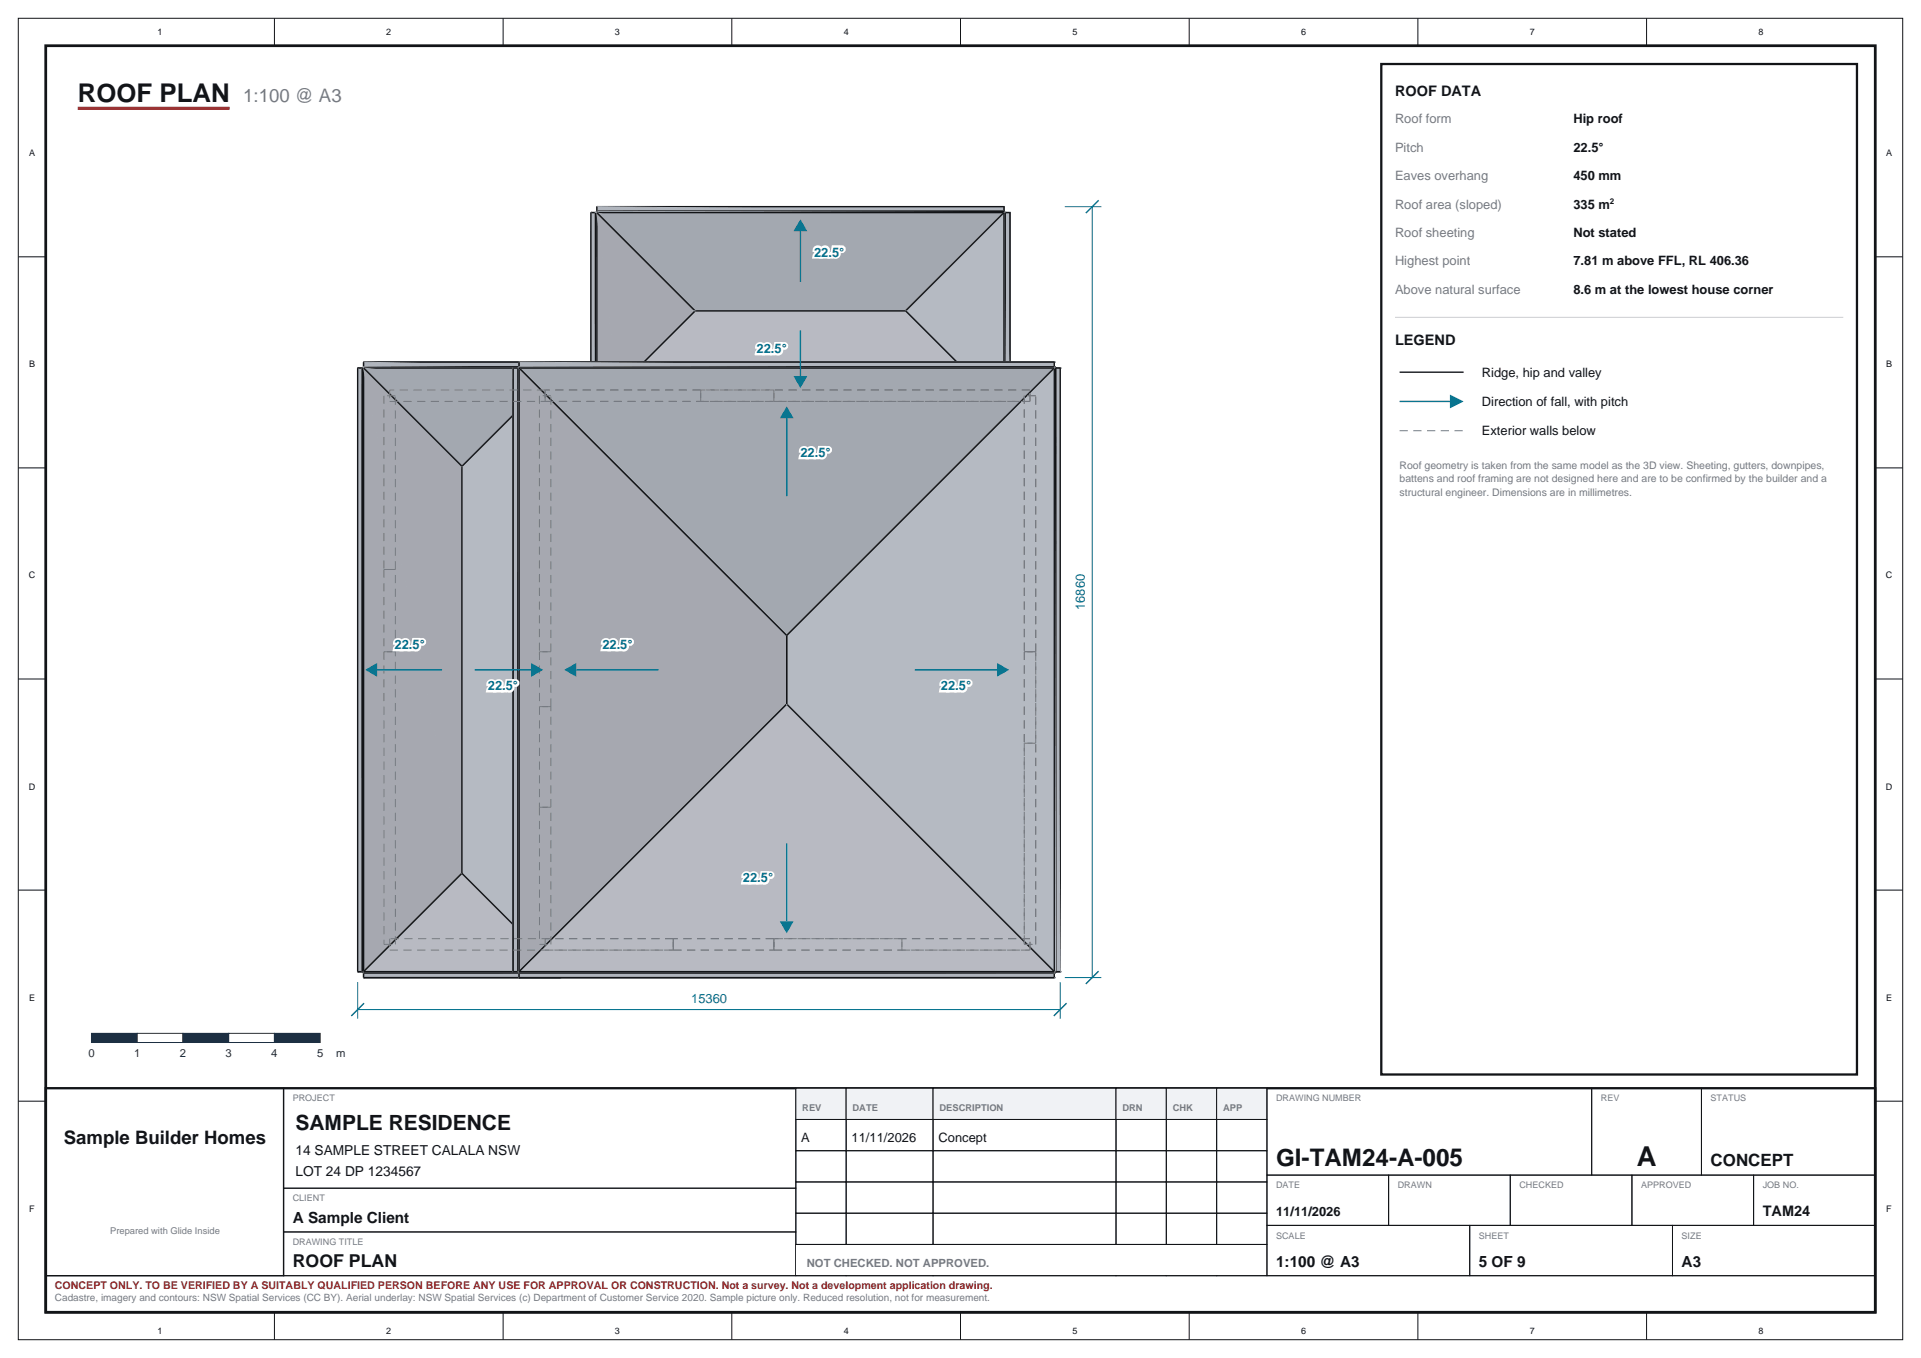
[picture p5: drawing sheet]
<svg xmlns="http://www.w3.org/2000/svg" width="420mm" height="297mm" viewBox="0 0 420 297" stroke-linecap="round" stroke-linejoin="round" font-family="sans-serif">
<g fill="none" stroke="#121417" stroke-width=".22">
<path d="M4 4h412v289h-412zM60 4v6M110 4v6M160 4v6M210 4v6M260 4v6M310 4v6M360 4v6M4 56.2h6M410 56.2h6M4 102.3h6M410 102.3h6"/>
<path d="M4 148.5h6M410 148.5h6M4 194.7h6M410 194.7h6M62 238h112v21.9h-112zM4 240.8h6M62 259.9h112v9.5h-112zM410 240.8h6M10 279h400M62 269.4h112v9.6h-112zM60 287v6M110 287v6"/>
<path d="M160 287v6M210 287v6M260 287v6M310 287v6M360 287v6"/>
</g>
<path d="M10 10h400v277h-400z" fill="none" stroke="#121417" stroke-width=".6" stroke-linecap="butt"/>
<path d="M10 238h400v49h-400z" fill="none" stroke="#121417" stroke-width=".5"/>
<path d="M10 238h52v41h-52z" fill="none" stroke="#121417" stroke-width=".3"/>
<g fill="#f0f2f5" stroke="#121417" stroke-width=".22">
<path d="M174 238h11v6.8h-11z"/>
<path d="M185 238h19v6.8h-19z"/>
<path d="M204 238h40v6.8h-40z"/>
<path d="M244 238h11v6.8h-11z"/>
<path d="M255 238h11v6.8h-11z"/>
<path d="M266 238h11v6.8h-11z"/>
</g>
<g fill="none" stroke="#121417" stroke-width=".22">
<path d="M174 244.8h11v6.9h-11zM174 251.7h11v6.8h-11zM174 258.5h11v6.8h-11zM185 244.8h19v6.9h-19zM185 251.7h19v6.8h-19zM185 258.5h19v6.8h-19zM204 244.8h40v6.9h-40zM204 251.7h40v6.8h-40zM204 258.5h40v6.8h-40zM244 244.8h11v6.9h-11zM244 251.7h11v6.8h-11zM244 258.5h11v6.8h-11z"/>
<path d="M255 244.8h11v6.9h-11zM255 251.7h11v6.8h-11zM255 258.5h11v6.8h-11zM266 244.8h11v6.9h-11zM266 251.7h11v6.8h-11zM266 258.5h11v6.8h-11zM174 265.3h11v6.9h-11zM174 272.2h11v6.8h-11zM185 265.3h19v6.9h-19zM185 272.2h19v6.8h-19zM204 265.3h40v6.9h-40zM204 272.2h40v6.8h-40z"/>
<path d="M244 265.3h11v6.9h-11zM244 272.2h11v6.8h-11zM255 265.3h11v6.9h-11zM255 272.2h11v6.8h-11zM266 265.3h11v6.9h-11zM266 272.2h11v6.8h-11z"/>
</g>
<path d="M174.2 272.4h102.6v6.4h-102.6z" fill="#fff"/>
<path d="M277 238h71v19h-71zM348 238h24v19h-24zM372 238h38v19h-38zM277 257h26.6v11h-26.6zM303.6 257h26.6v11h-26.6zM330.2 257h26.6v11h-26.6zM356.8 257h26.6v11h-26.6zM383.4 257h26.6v11h-26.6zM277 268h44.3v11h-44.3zM321.3 268h44.4v11h-44.4zM365.7 268h44.3v11h-44.3z" fill="none" stroke="#121417" stroke-width=".22"/>
<g fill="#9ea3a8" stroke="#9ea3a8" stroke-width=".22">
<path d="M130.2 46.5v43z"/>
<path d="M220.8 46.5v43z"/>
<path d="M219.5 45.2v1z"/>
<path d="M130.5 46.5v43z"/>
<path d="M219.8 46.5v43z"/>
<path d="M219.5 46.2v.3z"/>
<path d="M122.5 79.2v1z"/>
<path d="M122.5 212.8v1z"/>
<path d="M79.2 80.5v132z"/>
<path d="M122.5 80.2v.3z"/>
<path d="M122.5 212.5v.3z"/>
<path d="M79.5 80.5v132z"/>
<path d="M230.5 79.2v1z"/>
<path d="M230.5 212.8v1z"/>
<path d="M113.2 80.5v132z"/>
<path d="M231.8 80.5v132z"/>
<path d="M230.5 80.2v.3z"/>
<path d="M230.5 212.5v.3z"/>
<path d="M113.5 80.5v132z"/>
<path d="M230.8 80.5v132z"/>
</g>
<g fill="none" stroke="#121417" stroke-width=".3">
<path d="M130.2 46.5v43M130.5 45.2h89v44.3h1.3v-43h-91.6v43h1.3zM130.5 46.2h89M130.5 46.5l21.5 21.5M219.5 46.5l-21.5 21.5M219.8 46.5v43M79.5 79.2h151v134.6h-151zM113.5 79.2v134.6M122.5 79.2v1.3M152 68l-17 17M152 68h46M198 68l17 17"/>
<path d="M78.2 80.5h153.6v132h-153.6zM79.2 80.5v132M79.5 80.2h151M79.5 80.5l21.5 21.5M112.2 80.5v132M113.2 80.5v132M113.5 80.5l58.5 58.5M118 80.5v132M118 85l-17 17M130.5 85h89M230.5 80.5l-58.5 58.5M230.8 80.5v132"/>
<path d="M101 102v89M172 139v15M172 154l58.5 58.5M172 154l-58.5 58.5M101 191l-21.5 21.5M101 191l17 17M79.5 212.8h151M122.5 212.5v1.3"/>
</g>
<g fill="#8c8f94" stroke="#8c8f94" stroke-width=".22">
<path d="M129.2 46.5v43z"/>
<path d="M129.2 46.5h1z"/>
<path d="M219.8 46.5v43z"/>
<path d="M219.8 46.5h1z"/>
<path d="M130.5 45.2v1z"/>
<path d="M130.5 45.2h89z"/>
<path d="M130.2 46.5v43z"/>
<path d="M130.2 46.5h.3z"/>
<path d="M219.5 46.5v43z"/>
<path d="M219.5 46.5h.3z"/>
<path d="M130.5 46.2v.3z"/>
<path d="M130.5 46.2h89z"/>
<path d="M79.5 79.2v1z"/>
<path d="M79.5 79.2h43z"/>
<path d="M79.5 212.8v1z"/>
<path d="M79.5 212.8h43z"/>
<path d="M78.2 80.5v132z"/>
<path d="M78.2 80.5h1z"/>
<path d="M79.5 80.2v.3z"/>
<path d="M79.5 80.2h43z"/>
<path d="M79.5 212.5v.3z"/>
<path d="M79.5 212.5h43z"/>
<path d="M79.2 80.5v132z"/>
<path d="M79.2 80.5h.3z"/>
<path d="M113.5 79.2v1z"/>
<path d="M113.5 79.2h117z"/>
<path d="M113.5 212.8v1z"/>
<path d="M113.5 212.8h117z"/>
<path d="M112.2 80.5v132z"/>
<path d="M112.2 80.5h1z"/>
<path d="M230.8 80.5v132z"/>
<path d="M230.8 80.5h1z"/>
<path d="M113.5 80.2v.3z"/>
<path d="M113.5 80.2h117z"/>
<path d="M113.5 212.5v.3z"/>
<path d="M113.5 212.5h117z"/>
<path d="M113.2 80.5v132z"/>
<path d="M113.2 80.5h.3z"/>
<path d="M230.5 80.5v132z"/>
<path d="M230.5 80.5h.3z"/>
</g>
<g fill="#a3a6b0" stroke="#a3a6b0" stroke-width=".22">
<path d="M129.2 89.5h1z"/>
<path d="M219.8 89.5h1z"/>
<path d="M130.5 46.2h89z"/>
<path d="M130.2 89.5h.3z"/>
<path d="M219.5 89.5h.3z"/>
<path d="M130.5 46.5h89z"/>
<path d="M79.5 80.2h43z"/>
<path d="M79.5 213.8h43z"/>
<path d="M78.2 212.5h1z"/>
<path d="M79.5 80.5h43z"/>
<path d="M79.5 212.8h43z"/>
<path d="M79.2 212.5h.3z"/>
<path d="M113.5 80.2h117z"/>
<path d="M113.5 213.8h117z"/>
<path d="M112.2 212.5h1z"/>
<path d="M230.8 212.5h1z"/>
<path d="M113.5 80.5h117z"/>
<path d="M113.5 212.8h117z"/>
<path d="M113.2 212.5h.3z"/>
<path d="M230.5 212.5h.3z"/>
</g>
<g fill="#b0b5bd" stroke="#b0b5bd" stroke-width=".22">
<path d="M129.2 46.5h1v43z"/>
<path d="M129.2 46.5l1 43h-1z"/>
<path d="M219.8 46.5h1v43z"/>
<path d="M219.8 46.5l1 43h-1z"/>
<path d="M130.5 45.2h89v1z"/>
<path d="M130.5 45.2l89 1h-89z"/>
<path d="M130.2 46.5h.3v43z"/>
<path d="M130.2 46.5l.3 43h-.3z"/>
<path d="M219.5 46.5h.3v43z"/>
<path d="M219.5 46.5l.3 43h-.3z"/>
<path d="M130.5 46.2h89v.3z"/>
<path d="M130.5 46.2l89 .3h-89z"/>
<path d="M79.5 79.2h43v1z"/>
<path d="M79.5 79.2l43 1h-43z"/>
<path d="M79.5 212.8h43v1z"/>
<path d="M79.5 212.8l43 1h-43z"/>
<path d="M78.2 80.5h1v132z"/>
<path d="M78.2 80.5l1 132h-1z"/>
<path d="M79.5 80.2h43v.3z"/>
<path d="M79.5 80.2l43 .3h-43z"/>
<path d="M79.5 212.5h43v.3z"/>
<path d="M79.5 212.5l43 .3h-43z"/>
<path d="M79.2 80.5h.3v132z"/>
<path d="M79.2 80.5l.3 132h-.3z"/>
<path d="M113.5 79.2h117v1z"/>
<path d="M113.5 79.2l117 1h-117z"/>
<path d="M113.5 212.8h117v1z"/>
<path d="M113.5 212.8l117 1h-117z"/>
<path d="M112.2 80.5h1v132z"/>
<path d="M112.2 80.5l1 132h-1z"/>
<path d="M230.8 80.5h1v132z"/>
<path d="M230.8 80.5l1 132h-1z"/>
<path d="M113.5 80.2h117v.3z"/>
<path d="M113.5 80.2l117 .3h-117z"/>
<path d="M113.5 212.5h117v.3z"/>
<path d="M113.5 212.5l117 .3h-117z"/>
<path d="M113.2 80.5h.3v132z"/>
<path d="M113.2 80.5l.3 132h-.3z"/>
<path d="M230.5 80.5h.3v132z"/>
<path d="M230.5 80.5l.3 132h-.3z"/>
</g>
<g fill="#a6a8b0" stroke="#a6a8b0" stroke-width=".22">
<path d="M130.5 46.5l4.5 38.5h-4.5z"/>
<path d="M130.5 46.5l21.5 21.5-17 17z"/>
<path d="M79.5 80.5l21.5 110.5-21.5 21.5z"/>
<path d="M79.5 80.5l21.5 21.5v89z"/>
<path d="M113.5 80.5l58.5 73.5-58.5 58.5z"/>
<path d="M113.5 80.5l58.5 58.5v15z"/>
</g>
<g fill="#a3a8b0" stroke="#a3a8b0" stroke-width=".22">
<path d="M130.5 46.5h89l-21.5 21.5z"/>
<path d="M130.5 46.5l67.5 21.5h-46z"/>
<path d="M79.5 80.5h38.5v4.5z"/>
<path d="M79.5 80.5l38.5 4.5-17 17z"/>
<path d="M113.5 80.5h117l-58.5 58.5z"/>
</g>
<g fill="#b5bac2" stroke="#b5bac2" stroke-width=".22">
<path d="M198 68l21.5-21.5v38.5z"/>
<path d="M198 68l21.5 17h-4.5z"/>
<path d="M118 85v123l-17-106z"/>
<path d="M101 102l17 106-17-17z"/>
<path d="M230.5 80.5v132l-58.5-58.5z"/>
<path d="M172 139l58.5-58.5-58.5 73.5z"/>
</g>
<g fill="#b8bac2" stroke="#b8bac2" stroke-width=".22">
<path d="M135 85l17-17 63 17z"/>
<path d="M152 68h46l17 17z"/>
<path d="M101 191l17 21.5h-38.5z"/>
<path d="M101 191l17 17v4.5z"/>
<path d="M172 154l58.5 58.5h-117z"/>
</g>
<g fill="none" stroke="#757a82" stroke-width=".22" stroke-dasharray="1.8 1.2" stroke-linecap="butt">
<path d="M83.9 86.6v38M85.2 85.3v2.5M85.2 87.8h34M86.4 86.6h-2.5M117.9 86.5v56M119.2 85.3h-34M119.2 87.8h106M119.2 85.3v2.5M119.2 87.8h34M119.2 87.8v-2.5M120.4 86.5h-2.5M153.2 87.8v-2.5"/>
<path d="M153.2 85.3h-34M153.2 87.8h16M153.2 85.3v2.5M169.2 87.8v-2.5M169.2 85.3h-16M169.2 87.8h56M169.2 85.3v2.5M223.9 86.5l.1 56M225.2 87.8v-2.5M225.2 85.3h-106M225.2 85.3h-56M226.4 86.5h-2.5"/>
<path d="M83.9 124.6h2.5M83.9 124.6v17.9M86.4 124.6v-38M86.4 124.6h-2.5M83.9 142.5h2.5M83.9 142.5l.1 64M86.4 142.5v-17.9M86.4 142.5h-2.5M117.9 142.5h2.5M117.9 142.5l.1 12M118 154.5l-.1 22M118 154.5h2.5"/>
<path d="M120.4 142.5v-56M120.4 142.5h-2.5M120.5 154.5h-2.5M120.5 154.5l-.1-12M224 142.5h2.5M224 142.5l-.1 20M224 142.5l-.1 64M226.5 142.5l-.1-56M226.5 142.5h-2.5M117.9 176.5h2.5M117.9 176.5l.1 30M120.4 176.5l.1-22"/>
<path d="M120.4 176.5h-2.5M223.9 162.5h2.5M223.9 162.5v44M226.4 162.5l.1-20M226.4 162.5h-2.5M84 206.5h2.5M85.2 205.3v2.5M85.2 207.8h62M86.5 206.5l-.1-64M118 206.5h2.5M119.2 205.3v2.5M119.2 207.8h28"/>
<path d="M120.5 206.5l-.1-30M147.2 205.3h-62M147.2 207.8v-2.5M147.2 205.3v2.5M147.2 207.8h22M147.2 205.3h-28M169.2 205.3h-22M169.2 207.8v-2.5M169.2 205.3v2.5M169.2 207.8h56M169.2 207.8h28M197.2 205.3h-28"/>
<path d="M197.2 207.8v-2.5M197.2 205.3v2.5M197.2 207.8h28M223.9 206.5h2.5M225.2 205.3h-56M225.2 207.8v-2.5M225.2 205.3h-28M226.4 206.5v-44M226.4 206.5l.1-64"/>
</g>
<path d="M200 146.5h18" fill="none" stroke="#00708c" stroke-width=".3"/>
<path d="M218 145l2.6 1.5-2.6 1.5z" fill="#00708c"/>
<path d="M126 146.5h18" fill="none" stroke="#00708c" stroke-width=".3"/>
<path d="M123.4 146.5l2.6-1.5v3z" fill="#00708c"/>
<path d="M172 184.5v17" fill="none" stroke="#00708c" stroke-width=".3"/>
<path d="M170.5 201.5h3l-1.5 2.6z" fill="#00708c"/>
<path d="M172 91.5v17" fill="none" stroke="#00708c" stroke-width=".3"/>
<path d="M172 88.9l1.5 2.6h-3z" fill="#00708c"/>
<path d="M82.5 146.5h14.2" fill="none" stroke="#00708c" stroke-width=".3"/>
<path d="M79.9 146.5l2.6-1.5v3z" fill="#00708c"/>
<path d="M103.8 146.5h12.3" fill="none" stroke="#00708c" stroke-width=".3"/>
<path d="M116.1 145l2.6 1.5-2.6 1.5z" fill="#00708c"/>
<path d="M175 50.6v11.1" fill="none" stroke="#00708c" stroke-width=".3"/>
<path d="M175 48l1.5 2.6h-3z" fill="#00708c"/>
<path d="M175 72.3v10" fill="none" stroke="#00708c" stroke-width=".3"/>
<path d="M173.5 82.3h3l-1.5 2.6z" fill="#00708c"/>
<path d="M232.8 45.2h8M238.8 45.2v168.6M78.2 214.8v8M231.8 214.8v8M232.8 213.8h8M78.2 220.8h153.6" fill="none" stroke="#00708c" stroke-width=".22"/>
<path d="M240.2 43.8l-2.8 2.8M79.6 219.4l-2.8 2.8M233.2 219.4l-2.8 2.8M240.2 212.4l-2.8 2.8" fill="none" stroke="#00708c" stroke-width=".3"/>
<path d="M17 23.7h33.2" fill="none" stroke="#c42121" stroke-width=".7" stroke-linecap="butt"/>
<path d="M20 226h10v2h-10z" fill="#14304a" stroke="#14304a" stroke-width=".22"/>
<path d="M30 226h10v2h-10z" fill="#fff" stroke="#14304a" stroke-width=".22"/>
<path d="M40 226h10v2h-10z" fill="#14304a" stroke="#14304a" stroke-width=".22"/>
<path d="M50 226h10v2h-10z" fill="#fff" stroke="#14304a" stroke-width=".22"/>
<path d="M60 226h10v2h-10z" fill="#14304a" stroke="#14304a" stroke-width=".22"/>
<path d="M302 14h104v221h-104z" fill="none" stroke="#121417" stroke-width=".5"/>
<path d="M305 69.4h98" fill="none" stroke="#c7ccd1" stroke-width=".22"/>
<path d="M306 81.4h14" fill="none" stroke="#121417" stroke-width=".3"/>
<path d="M306 87.8h11" fill="none" stroke="#00708c" stroke-width=".3"/>
<path d="M317 86.3l3 1.5-3 1.5z" fill="#00708c"/>
<path d="M306 94.2h14" fill="none" stroke="#757a82" stroke-width=".22" stroke-dasharray="1.8 1.2" stroke-linecap="butt"/>
<text font-size="6" fill="#121418" x="357.8" y="255">A</text>
<text font-size="5.6" fill="#121418" x="17" y="22.4">ROOF PLAN</text>
<text font-size="5.3" fill="#121418" x="279" y="255">GI-TAM24-A-005</text>
<text font-size="4.6" fill="#121418" x="64.6" y="247.2">SAMPLE RESIDENCE</text>
<text font-size="4.1" fill="#767a82" x="53.2" y="22.4">1:100 @ A3</text>
<text font-size="4.1" fill="#121418" x="14" y="250.3">Sample Builder Homes</text>
<text font-size="3.9" fill="#121418" x="64" y="277">ROOF PLAN</text>
<text font-size="3.7" fill="#121418" x="374" y="255">CONCEPT</text>
<g font-size="3.4" fill="#121418">
<text x="64" y="267.4">A Sample Client</text>
<text x="279" y="277">1:100 @ A3</text>
<text x="323.3" y="277">5 OF 9</text>
<text x="367.7" y="277">A3</text>
</g>
<g font-size="3.2" fill="#121418">
<text x="305" y="21">ROOF DATA</text>
<text x="305" y="75.4">LEGEND</text>
<text x="385.4" y="266">TAM24</text>
</g>
<g font-size="3" fill="#121418">
<text x="64.6" y="252.6">14 SAMPLE STREET CALALA NSW</text>
<text x="64.6" y="257.2">LOT 24 DP 1234567</text>
</g>
<g font-size="2.8" fill="#767a82">
<text x="305" y="27">Roof form</text>
<text x="305" y="33.2">Pitch</text>
<text x="305" y="39.4">Eaves overhang</text>
<text x="305" y="45.6">Roof area (sloped)</text>
<text x="305" y="51.8">Roof sheeting</text>
<text x="305" y="58">Highest point</text>
<text x="305" y="64.2">Above natural surface</text>
</g>
<g font-size="2.8" fill="#121418">
<text x="344" y="27">Hip roof</text>
<text x="344" y="33.2">22.5°</text>
<text x="344" y="39.4">450 mm</text>
<text x="344" y="45.6">335 m</text>
<text x="344" y="51.8">Not stated</text>
<text x="344" y="58">7.81 m above FFL, RL 406.36</text>
<text x="344" y="64.2">8.6 m at the lowest house corner</text>
<text x="324" y="82.4">Ridge, hip and valley</text>
<text x="324" y="88.8">Direction of fall, with pitch</text>
<text x="324" y="95.2">Exterior walls below</text>
<text x="175.2" y="249.9">A</text>
<text x="186.2" y="249.9">11/11/2026</text>
<text x="205.2" y="249.9">Concept</text>
<text x="279" y="266">11/11/2026</text>
</g>
<g font-size="2.8" fill="#fff">
<text x="178" y="56.1">22.5°</text>
<text x="165.4" y="77.3">22.5°</text>
<text x="175" y="100">22.5°</text>
<text x="86.3" y="142">22.5°</text>
<text x="131.7" y="142">22.5°</text>
<text x="106.7" y="151">22.5°</text>
<text x="205.7" y="151">22.5°</text>
<text x="162.4" y="193">22.5°</text>
</g>
<g font-size="2.8" fill="#00708c">
<text x="237.2" y="133.4" transform="rotate(-90 237.2 133.4)">16860</text>
<text x="151.1" y="219.4">15360</text>
</g>
<g font-size="2.5" fill="#14304a">
<text x="19.3" y="231.2">0</text>
<text x="29.3" y="231.2">1</text>
<text x="39.3" y="231.2">2</text>
<text x="49.3" y="231.2">3</text>
<text x="59.3" y="231.2">4</text>
<text x="69.3" y="231.2">5</text>
<text x="73.5" y="231.2">m</text>
</g>
<text font-size="2.5" fill="#767a82" x="176.4" y="277">NOT CHECKED. NOT APPROVED.</text>
<g font-size="2.3" fill="#767a82">
<text x="306" y="102.6">Roof geometry is taken from the same model as the 3D view. Sheeting, gutters, downpipes,</text>
<text x="306" y="105.5">battens and roof framing are not designed here and are to be confirmed by the builder and a</text>
<text x="306" y="108.4">structural engineer. Dimensions are in millimetres.</text>
</g>
<text font-size="2.3" fill="#c42020" x="12" y="282">CONCEPT ONLY. TO BE VERIFIED BY A SUITABLY QUALIFIED PERSON BEFORE ANY USE FOR APPROVAL OR CONSTRUCTION. Not a survey. Not a development application drawing.</text>
<text font-size="2.2" fill="#767a82" x="12" y="284.5">Cadastre, imagery and contours: NSW Spatial Services (CC BY). Aerial underlay: NSW Spatial Services (c) Department of Customer Service 2020. Sample picture only. Reduced resolution, not for measurement.</text>
<g font-size="2" fill="#121418">
<text x="34.5" y="7.6">1</text>
<text x="84.5" y="7.6">2</text>
<text x="134.5" y="7.6">3</text>
<text x="184.5" y="7.6">4</text>
<text x="234.5" y="7.6">5</text>
<text x="284.5" y="7.6">6</text>
<text x="334.5" y="7.6">7</text>
<text x="384.5" y="7.6">8</text>
<text x="6.3" y="34.2">A</text>
<text x="412.3" y="34.2">A</text>
<text x="6.3" y="80.4">B</text>
<text x="412.3" y="80.4">B</text>
<text x="6.3" y="126.5">C</text>
<text x="412.3" y="126.5">C</text>
<text x="6.3" y="172.7">D</text>
<text x="412.3" y="172.7">D</text>
<text x="6.3" y="218.9">E</text>
<text x="412.3" y="218.9">E</text>
<text x="6.4" y="265">F</text>
<text x="412.4" y="265">F</text>
<text x="34.5" y="291.8">1</text>
<text x="84.5" y="291.8">2</text>
<text x="134.5" y="291.8">3</text>
<text x="184.5" y="291.8">4</text>
<text x="234.5" y="291.8">5</text>
<text x="284.5" y="291.8">6</text>
<text x="334.5" y="291.8">7</text>
<text x="384.5" y="291.8">8</text>
</g>
<g font-size="2" fill="#767a82">
<text x="64" y="240.9">PROJECT</text>
<text x="175.4" y="243">REV</text>
<text x="186.4" y="243">DATE</text>
<text x="205.4" y="243">DESCRIPTION</text>
<text x="245.4" y="243">DRN</text>
<text x="256.4" y="243">CHK</text>
<text x="267.4" y="243">APP</text>
<text x="279" y="240.9">DRAWING NUMBER</text>
<text x="350" y="240.9">REV</text>
<text x="374" y="240.9">STATUS</text>
<text x="64" y="262.8">CLIENT</text>
<text x="279" y="259.9">DATE</text>
<text x="305.6" y="259.9">DRAWN</text>
<text x="332.2" y="259.9">CHECKED</text>
<text x="358.8" y="259.9">APPROVED</text>
<text x="385.4" y="259.9">JOB NO.</text>
<text x="24.1" y="269.8">Prepared with Glide Inside</text>
<text x="64" y="272.3">DRAWING TITLE</text>
<text x="279" y="270.9">SCALE</text>
<text x="323.3" y="270.9">SHEET</text>
<text x="367.7" y="270.9">SIZE</text>
</g>
<text font-size="1.7" fill="#121418" x="352" y="44.5">2</text>
</svg>
